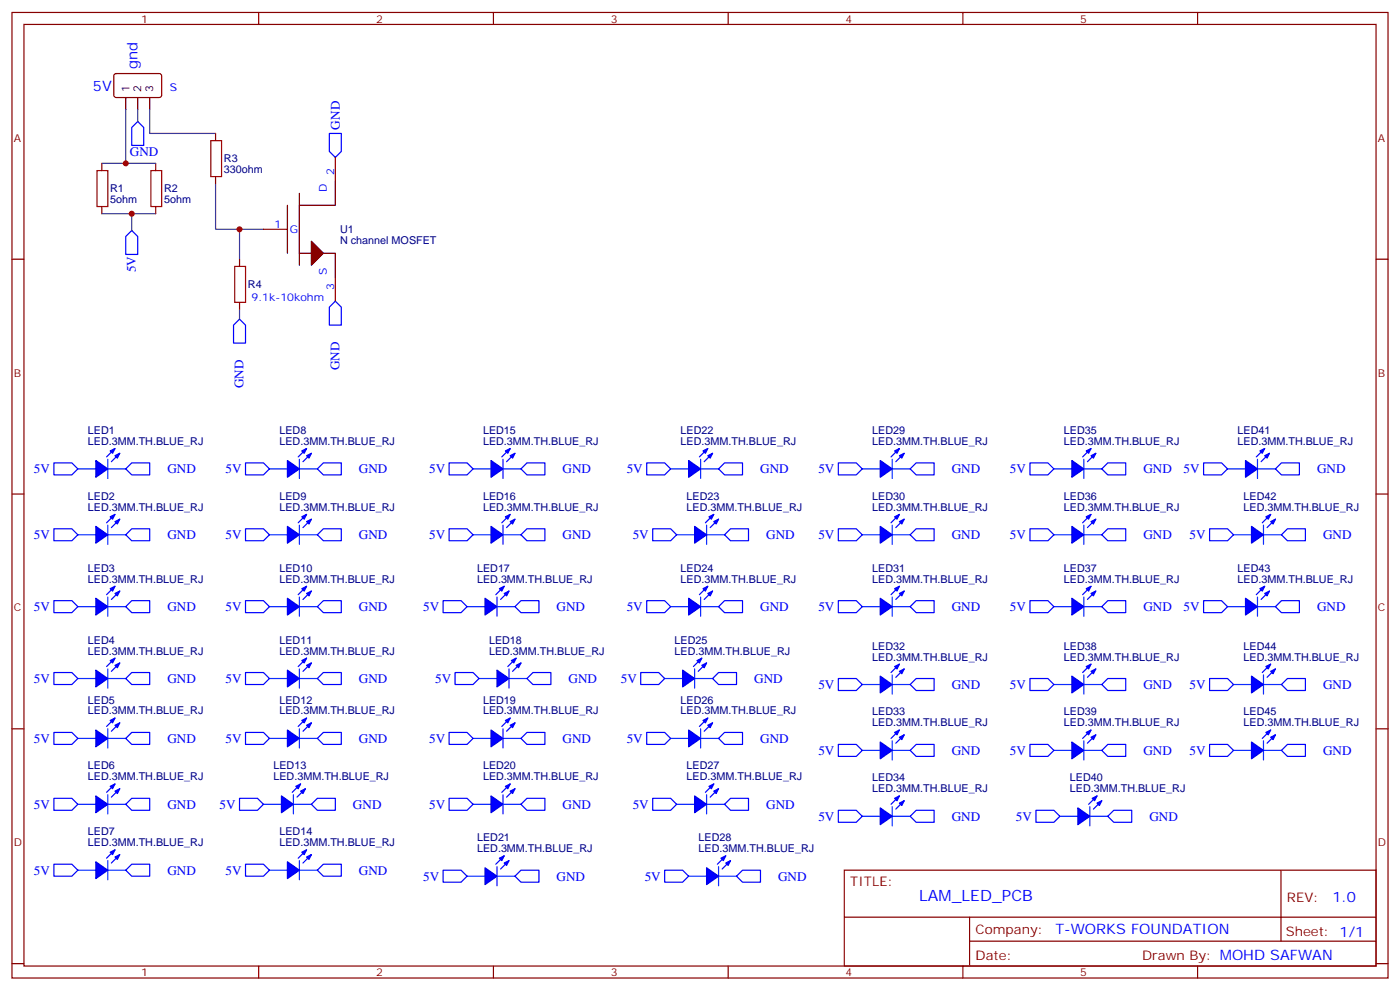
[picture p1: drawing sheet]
<svg xmlns="http://www.w3.org/2000/svg" width="412mm" height="292mm" viewBox="0 0 412 292" stroke-linecap="round" stroke-linejoin="round" font-family="sans-serif">
<g fill="none" stroke="#870000" stroke-width=".35">
<path d="M3.5 3.7h405.4v284.3h-405.4zM7.1 7.2h398.2v277.3h-398.2zM76.2 3.7v3.5M145.3 3.7v3.5M214.5 3.7v3.5M283.6 3.7v3.5M352.8 3.7v3.5M33.7 21.9l.5-.2h13l.4 .7v5.9l-.7 .4h-13l-.4-.7v-5.6zM3.5 76.3h3.6M405.3 76.3h3.6M3.5 145.5h3.6M405.3 145.5h3.6"/>
<path d="M3.5 214.6h3.6M405.3 214.6h3.6M248.7 256.3h156.6v28.2h-156.6zM377.3 256.3v20.9M248.7 270.1h156.5M285.6 277.2h119.6M285.6 270.1v14.1M3.5 283.8h3.6M76.2 284.5v3.5M145.3 284.5v3.5M214.5 284.5v3.5M283.6 284.5v3.5"/>
<path d="M352.8 284.5v3.5M405.3 283.8h3.6"/>
</g>
<path d="M37 28.7v3.5M40.6 28.7v3.5M44.1 28.7v3.5" fill="none" stroke="#000" stroke-width=".35"/>
<g fill="#03f" stroke="#00f" stroke-width=".35">
<path d="M33.9 134.2l1.4-.7-.7 1.4z"/>
<path d="M32.5 132.8l1.4-.7-.7 1.4z"/>
</g>
<path d="M22.9 138.1h5.3M31.7 138.1h5.3M31.7 135.3v5.6" fill="none" stroke="#03f" stroke-width=".35"/>
<path d="M33.9 132.1l-2.5 2.4M35.3 133.5l-2.5 2.5" fill="none" stroke="#00f" stroke-width=".35"/>
<path d="M28.2 135.6l3.5 2.5-3.5 2.4z" fill="#00f" stroke="#00c" stroke-width=".35"/>
<g fill="#03f" stroke="#00f" stroke-width=".35">
<path d="M33.9 153.6l1.4-.7-.7 1.4z"/>
<path d="M32.5 152.2l1.4-.7-.7 1.4z"/>
</g>
<path d="M22.9 157.5h5.3M31.7 157.5h5.3M31.7 154.7v5.6" fill="none" stroke="#03f" stroke-width=".35"/>
<path d="M33.9 151.5l-2.5 2.5M35.3 152.9l-2.5 2.5" fill="none" stroke="#00f" stroke-width=".35"/>
<path d="M28.2 155l3.5 2.5-3.5 2.4z" fill="#00f" stroke="#00c" stroke-width=".35"/>
<g fill="#03f" stroke="#00f" stroke-width=".35">
<path d="M33.9 174.8l1.4-.7-.7 1.4z"/>
<path d="M32.5 173.4l1.4-.8-.7 1.5z"/>
</g>
<path d="M22.9 178.6h5.3M31.7 178.6h5.3M31.7 175.8v5.7" fill="none" stroke="#03f" stroke-width=".35"/>
<path d="M33.9 172.6l-2.5 2.5M35.3 174.1l-2.5 2.4" fill="none" stroke="#00f" stroke-width=".35"/>
<path d="M28.2 176.2l3.5 2.4-3.5 2.5z" fill="#00f" stroke="#00c" stroke-width=".35"/>
<g fill="#03f" stroke="#00f" stroke-width=".35">
<path d="M33.9 195.9l1.4-.7-.7 1.4z"/>
<path d="M32.5 194.5l1.4-.7-.7 1.4z"/>
</g>
<path d="M22.9 199.8h5.3M31.7 199.8h5.3M31.7 197v5.6" fill="none" stroke="#03f" stroke-width=".35"/>
<path d="M33.9 193.8l-2.5 2.5M35.3 195.2l-2.5 2.5" fill="none" stroke="#00f" stroke-width=".35"/>
<path d="M28.2 197.3l3.5 2.5-3.5 2.5z" fill="#00f" stroke="#00c" stroke-width=".35"/>
<g fill="#03f" stroke="#00f" stroke-width=".35">
<path d="M33.9 213.6l1.4-.7-.7 1.4z"/>
<path d="M32.5 212.2l1.4-.7-.7 1.4z"/>
</g>
<path d="M22.9 217.5h5.3M31.7 217.5h5.3M31.7 214.6v5.7" fill="none" stroke="#03f" stroke-width=".35"/>
<path d="M33.9 211.5l-2.5 2.4M35.3 212.9l-2.5 2.4" fill="none" stroke="#00f" stroke-width=".35"/>
<path d="M28.2 215l3.5 2.5-3.5 2.4z" fill="#00f" stroke="#00c" stroke-width=".35"/>
<g fill="#03f" stroke="#00f" stroke-width=".35">
<path d="M33.9 233l1.4-.7-.7 1.4z"/>
<path d="M32.5 231.6l1.4-.7-.7 1.4z"/>
</g>
<path d="M22.9 236.9h5.3M31.7 236.9h5.3M31.7 234v5.7" fill="none" stroke="#03f" stroke-width=".35"/>
<path d="M33.9 230.9l-2.5 2.4M35.3 232.3l-2.5 2.4" fill="none" stroke="#00f" stroke-width=".35"/>
<path d="M28.2 234.4l3.5 2.5-3.5 2.4z" fill="#00f" stroke="#00c" stroke-width=".35"/>
<g fill="#03f" stroke="#00f" stroke-width=".35">
<path d="M33.9 252.4l1.4-.7-.7 1.4z"/>
<path d="M32.5 251l1.4-.7-.7 1.4z"/>
</g>
<path d="M22.9 256.3h5.3M31.7 256.3h5.3M31.7 253.4v5.7" fill="none" stroke="#03f" stroke-width=".35"/>
<path d="M33.9 250.3l-2.5 2.4M35.3 251.7l-2.5 2.4" fill="none" stroke="#00f" stroke-width=".35"/>
<path d="M28.2 253.8l3.5 2.5-3.5 2.4z" fill="#00f" stroke="#00c" stroke-width=".35"/>
<g fill="#03f" stroke="#00f" stroke-width=".35">
<path d="M90.3 134.2l1.4-.7-.7 1.4z"/>
<path d="M88.9 132.8l1.4-.7-.7 1.4z"/>
</g>
<path d="M79.4 138.1h5.3M88.2 138.1h5.3M88.2 135.3v5.6" fill="none" stroke="#03f" stroke-width=".35"/>
<path d="M90.3 132.1l-2.5 2.4M91.7 133.5l-2.4 2.5" fill="none" stroke="#00f" stroke-width=".35"/>
<path d="M84.7 135.6l3.5 2.5-3.5 2.4z" fill="#00f" stroke="#00c" stroke-width=".35"/>
<g fill="#03f" stroke="#00f" stroke-width=".35">
<path d="M90.3 153.6l1.4-.7-.7 1.4z"/>
<path d="M88.9 152.2l1.4-.7-.7 1.4z"/>
</g>
<path d="M79.4 157.5h5.3M88.2 157.5h5.3M88.2 154.7v5.6" fill="none" stroke="#03f" stroke-width=".35"/>
<path d="M90.3 151.5l-2.5 2.5M91.7 152.9l-2.4 2.5" fill="none" stroke="#00f" stroke-width=".35"/>
<path d="M84.7 155l3.5 2.5-3.5 2.4z" fill="#00f" stroke="#00c" stroke-width=".35"/>
<g fill="#03f" stroke="#00f" stroke-width=".35">
<path d="M90.3 174.8l1.4-.7-.7 1.4z"/>
<path d="M88.9 173.4l1.4-.8-.7 1.5z"/>
</g>
<path d="M79.4 178.6h5.3M88.2 178.6h5.3M88.2 175.8v5.7" fill="none" stroke="#03f" stroke-width=".35"/>
<path d="M90.3 172.6l-2.5 2.5M91.7 174.1l-2.4 2.4" fill="none" stroke="#00f" stroke-width=".35"/>
<path d="M84.7 176.2l3.5 2.4-3.5 2.5z" fill="#00f" stroke="#00c" stroke-width=".35"/>
<g fill="#03f" stroke="#00f" stroke-width=".35">
<path d="M90.3 195.9l1.4-.7-.7 1.4z"/>
<path d="M88.9 194.5l1.4-.7-.7 1.4z"/>
</g>
<path d="M79.4 199.8h5.3M88.2 199.8h5.3M88.2 197v5.6" fill="none" stroke="#03f" stroke-width=".35"/>
<path d="M90.3 193.8l-2.5 2.5M91.7 195.2l-2.4 2.5" fill="none" stroke="#00f" stroke-width=".35"/>
<path d="M84.7 197.3l3.5 2.5-3.5 2.5z" fill="#00f" stroke="#00c" stroke-width=".35"/>
<g fill="#03f" stroke="#00f" stroke-width=".35">
<path d="M90.3 213.6l1.4-.7-.7 1.4z"/>
<path d="M88.9 212.2l1.4-.7-.7 1.4z"/>
</g>
<path d="M79.4 217.5h5.3M88.2 217.5h5.3M88.2 214.6v5.7" fill="none" stroke="#03f" stroke-width=".35"/>
<path d="M90.3 211.5l-2.5 2.4M91.7 212.9l-2.4 2.4" fill="none" stroke="#00f" stroke-width=".35"/>
<path d="M84.7 215l3.5 2.5-3.5 2.4z" fill="#00f" stroke="#00c" stroke-width=".35"/>
<g fill="#03f" stroke="#00f" stroke-width=".35">
<path d="M88.5 233l1.5-.7-.7 1.4z"/>
<path d="M87.1 231.6l1.4-.7-.7 1.4z"/>
</g>
<path d="M77.6 236.9h5.3M86.4 236.9h5.3M86.4 234v5.7" fill="none" stroke="#03f" stroke-width=".35"/>
<path d="M88.5 230.9l-2.4 2.4M90 232.3l-2.5 2.4" fill="none" stroke="#00f" stroke-width=".35"/>
<path d="M82.9 234.4l3.5 2.5-3.5 2.4z" fill="#00f" stroke="#00c" stroke-width=".35"/>
<g fill="#03f" stroke="#00f" stroke-width=".35">
<path d="M90.3 252.4l1.4-.7-.7 1.4z"/>
<path d="M88.9 251l1.4-.7-.7 1.4z"/>
</g>
<path d="M79.4 256.3h5.3M88.2 256.3h5.3M88.2 253.4v5.7" fill="none" stroke="#03f" stroke-width=".35"/>
<path d="M90.3 250.3l-2.5 2.4M91.7 251.7l-2.4 2.4" fill="none" stroke="#00f" stroke-width=".35"/>
<path d="M84.7 253.8l3.5 2.5-3.5 2.4z" fill="#00f" stroke="#00c" stroke-width=".35"/>
<g fill="#03f" stroke="#00f" stroke-width=".35">
<path d="M150.3 134.2l1.4-.7-.7 1.4z"/>
<path d="M148.9 132.8l1.4-.7-.7 1.4z"/>
</g>
<path d="M139.3 138.1h5.3M148.2 138.1h5.3M148.2 135.3v5.6" fill="none" stroke="#03f" stroke-width=".35"/>
<path d="M150.3 132.1l-2.5 2.4M151.7 133.5l-2.5 2.5" fill="none" stroke="#00f" stroke-width=".35"/>
<path d="M144.6 135.6l3.6 2.5-3.6 2.4z" fill="#00f" stroke="#00c" stroke-width=".35"/>
<g fill="#03f" stroke="#00f" stroke-width=".35">
<path d="M150.3 153.6l1.4-.7-.7 1.4z"/>
<path d="M148.9 152.2l1.4-.7-.7 1.4z"/>
</g>
<path d="M139.3 157.5h5.3M148.2 157.5h5.3M148.2 154.7v5.6" fill="none" stroke="#03f" stroke-width=".35"/>
<path d="M150.3 151.5l-2.5 2.5M151.7 152.9l-2.5 2.5" fill="none" stroke="#00f" stroke-width=".35"/>
<path d="M144.6 155l3.6 2.5-3.6 2.4z" fill="#00f" stroke="#00c" stroke-width=".35"/>
<g fill="#03f" stroke="#00f" stroke-width=".35">
<path d="M148.5 174.8l1.4-.7-.7 1.4z"/>
<path d="M147.1 173.4l1.4-.8-.7 1.5z"/>
</g>
<path d="M137.6 178.6h5.3M146.4 178.6h5.3M146.4 175.8v5.7" fill="none" stroke="#03f" stroke-width=".35"/>
<path d="M148.5 172.6l-2.5 2.5M149.9 174.1l-2.4 2.4" fill="none" stroke="#00f" stroke-width=".35"/>
<path d="M142.9 176.2l3.5 2.4-3.5 2.5z" fill="#00f" stroke="#00c" stroke-width=".35"/>
<g fill="#03f" stroke="#00f" stroke-width=".35">
<path d="M152 195.9l1.5-.7-.7 1.4z"/>
<path d="M150.6 194.5l1.4-.7-.7 1.4z"/>
</g>
<path d="M141.1 199.8h5.3M149.9 199.8h5.3M149.9 197v5.6" fill="none" stroke="#03f" stroke-width=".35"/>
<path d="M152 193.8l-2.4 2.5M153.5 195.2l-2.5 2.5" fill="none" stroke="#00f" stroke-width=".35"/>
<path d="M146.4 197.3l3.5 2.5-3.5 2.5z" fill="#00f" stroke="#00c" stroke-width=".35"/>
<g fill="#03f" stroke="#00f" stroke-width=".35">
<path d="M150.3 213.6l1.4-.7-.7 1.4z"/>
<path d="M148.9 212.2l1.4-.7-.7 1.4z"/>
</g>
<path d="M139.3 217.5h5.3M148.2 217.5h5.3M148.2 214.6v5.7" fill="none" stroke="#03f" stroke-width=".35"/>
<path d="M150.3 211.5l-2.5 2.4M151.7 212.9l-2.5 2.4" fill="none" stroke="#00f" stroke-width=".35"/>
<path d="M144.6 215l3.6 2.5-3.6 2.4z" fill="#00f" stroke="#00c" stroke-width=".35"/>
<g fill="#03f" stroke="#00f" stroke-width=".35">
<path d="M150.3 233l1.4-.7-.7 1.4z"/>
<path d="M148.9 231.6l1.4-.7-.7 1.4z"/>
</g>
<path d="M139.3 236.9h5.3M148.2 236.9h5.3M148.2 234v5.7" fill="none" stroke="#03f" stroke-width=".35"/>
<path d="M150.3 230.9l-2.5 2.4M151.7 232.3l-2.5 2.4" fill="none" stroke="#00f" stroke-width=".35"/>
<path d="M144.6 234.4l3.6 2.5-3.6 2.4z" fill="#00f" stroke="#00c" stroke-width=".35"/>
<g fill="#03f" stroke="#00f" stroke-width=".35">
<path d="M148.5 254.1l1.4-.7-.7 1.4z"/>
<path d="M147.1 252.7l1.4-.7-.7 1.4z"/>
</g>
<path d="M137.6 258h5.3M146.4 258h5.3M146.4 255.2v5.6" fill="none" stroke="#03f" stroke-width=".35"/>
<path d="M148.5 252l-2.5 2.5M149.9 253.4l-2.4 2.5" fill="none" stroke="#00f" stroke-width=".35"/>
<path d="M142.9 255.6l3.5 2.4-3.5 2.5z" fill="#00f" stroke="#00c" stroke-width=".35"/>
<g fill="#03f" stroke="#00f" stroke-width=".35">
<path d="M208.5 134.2l1.4-.7-.7 1.4z"/>
<path d="M207.1 132.8l1.4-.7-.7 1.4z"/>
</g>
<path d="M197.6 138.1h5.2M206.4 138.1h5.3M206.4 135.3v5.6" fill="none" stroke="#03f" stroke-width=".35"/>
<path d="M208.5 132.1l-2.5 2.4M209.9 133.5l-2.5 2.5" fill="none" stroke="#00f" stroke-width=".35"/>
<path d="M202.8 135.6l3.6 2.5-3.6 2.4z" fill="#00f" stroke="#00c" stroke-width=".35"/>
<g fill="#03f" stroke="#00f" stroke-width=".35">
<path d="M210.3 153.6l1.4-.7-.7 1.4z"/>
<path d="M208.8 152.2l1.5-.7-.8 1.4z"/>
</g>
<path d="M199.3 157.5h5.3M208.1 157.5h5.3M208.1 154.7v5.6" fill="none" stroke="#03f" stroke-width=".35"/>
<path d="M210.3 151.5l-2.5 2.5M211.7 152.9l-2.5 2.5" fill="none" stroke="#00f" stroke-width=".35"/>
<path d="M204.6 155l3.5 2.5-3.5 2.4z" fill="#00f" stroke="#00c" stroke-width=".35"/>
<g fill="#03f" stroke="#00f" stroke-width=".35">
<path d="M208.5 174.8l1.4-.7-.7 1.4z"/>
<path d="M207.1 173.4l1.4-.8-.7 1.5z"/>
</g>
<path d="M197.6 178.6h5.2M206.4 178.6h5.3M206.4 175.8v5.7" fill="none" stroke="#03f" stroke-width=".35"/>
<path d="M208.5 172.6l-2.5 2.5M209.9 174.1l-2.5 2.4" fill="none" stroke="#00f" stroke-width=".35"/>
<path d="M202.8 176.2l3.6 2.4-3.6 2.5z" fill="#00f" stroke="#00c" stroke-width=".35"/>
<g fill="#03f" stroke="#00f" stroke-width=".35">
<path d="M206.7 195.9l1.4-.7-.7 1.4z"/>
<path d="M205.3 194.5l1.4-.7-.7 1.4z"/>
</g>
<path d="M195.8 199.8h5.3M204.6 199.8h5.3M204.6 197v5.6" fill="none" stroke="#03f" stroke-width=".35"/>
<path d="M206.7 193.8l-2.4 2.5M208.1 195.2l-2.4 2.5" fill="none" stroke="#00f" stroke-width=".35"/>
<path d="M201.1 197.3l3.5 2.5-3.5 2.5z" fill="#00f" stroke="#00c" stroke-width=".35"/>
<g fill="#03f" stroke="#00f" stroke-width=".35">
<path d="M208.5 213.6l1.4-.7-.7 1.4z"/>
<path d="M207.1 212.2l1.4-.7-.7 1.4z"/>
</g>
<path d="M197.6 217.5h5.2M206.4 217.5h5.3M206.4 214.6v5.7" fill="none" stroke="#03f" stroke-width=".35"/>
<path d="M208.5 211.5l-2.5 2.4M209.9 212.9l-2.5 2.4" fill="none" stroke="#00f" stroke-width=".35"/>
<path d="M202.8 215l3.6 2.5-3.6 2.4z" fill="#00f" stroke="#00c" stroke-width=".35"/>
<g fill="#03f" stroke="#00f" stroke-width=".35">
<path d="M210.3 233l1.4-.7-.7 1.4z"/>
<path d="M208.8 231.6l1.5-.7-.8 1.4z"/>
</g>
<path d="M199.3 236.9h5.3M208.1 236.9h5.3M208.1 234v5.7" fill="none" stroke="#03f" stroke-width=".35"/>
<path d="M210.3 230.9l-2.5 2.4M211.7 232.3l-2.5 2.4" fill="none" stroke="#00f" stroke-width=".35"/>
<path d="M204.6 234.4l3.5 2.5-3.5 2.4z" fill="#00f" stroke="#00c" stroke-width=".35"/>
<g fill="#03f" stroke="#00f" stroke-width=".35">
<path d="M213.8 254.1l1.4-.7-.7 1.4z"/>
<path d="M212.4 252.7l1.4-.7-.7 1.4z"/>
</g>
<path d="M202.8 258h5.3M211.7 258h5.3M211.7 255.2v5.6" fill="none" stroke="#03f" stroke-width=".35"/>
<path d="M213.8 252l-2.5 2.5M215.2 253.4l-2.5 2.5" fill="none" stroke="#00f" stroke-width=".35"/>
<path d="M208.1 255.6l3.6 2.4-3.6 2.5z" fill="#00f" stroke="#00c" stroke-width=".35"/>
<g fill="#03f" stroke="#00f" stroke-width=".35">
<path d="M264.9 134.2l1.4-.7-.7 1.4z"/>
<path d="M263.5 132.8l1.4-.7-.7 1.4z"/>
</g>
<path d="M254 138.1h5.3M262.8 138.1h5.3M262.8 135.3v5.6" fill="none" stroke="#03f" stroke-width=".35"/>
<path d="M264.9 132.1l-2.4 2.4M266.3 133.5l-2.4 2.5" fill="none" stroke="#00f" stroke-width=".35"/>
<path d="M259.3 135.6l3.5 2.5-3.5 2.4z" fill="#00f" stroke="#00c" stroke-width=".35"/>
<g fill="#03f" stroke="#00f" stroke-width=".35">
<path d="M264.9 153.6l1.4-.7-.7 1.4z"/>
<path d="M263.5 152.2l1.4-.7-.7 1.4z"/>
</g>
<path d="M254 157.5h5.3M262.8 157.5h5.3M262.8 154.7v5.6" fill="none" stroke="#03f" stroke-width=".35"/>
<path d="M264.9 151.5l-2.4 2.5M266.3 152.9l-2.4 2.5" fill="none" stroke="#00f" stroke-width=".35"/>
<path d="M259.3 155l3.5 2.5-3.5 2.4z" fill="#00f" stroke="#00c" stroke-width=".35"/>
<g fill="#03f" stroke="#00f" stroke-width=".35">
<path d="M264.9 174.8l1.4-.7-.7 1.4z"/>
<path d="M263.5 173.4l1.4-.8-.7 1.5z"/>
</g>
<path d="M254 178.6h5.3M262.8 178.6h5.3M262.8 175.8v5.7" fill="none" stroke="#03f" stroke-width=".35"/>
<path d="M264.9 172.6l-2.4 2.5M266.3 174.1l-2.4 2.4" fill="none" stroke="#00f" stroke-width=".35"/>
<path d="M259.3 176.2l3.5 2.4-3.5 2.5z" fill="#00f" stroke="#00c" stroke-width=".35"/>
<g fill="#03f" stroke="#00f" stroke-width=".35">
<path d="M264.9 197.7l1.4-.7-.7 1.4z"/>
<path d="M263.5 196.3l1.4-.7-.7 1.4z"/>
</g>
<path d="M262.8 198.8v5.6M254 201.6h5.3M262.8 201.6h5.3" fill="none" stroke="#03f" stroke-width=".35"/>
<path d="M264.9 195.6l-2.4 2.4M266.3 197l-2.4 2.5" fill="none" stroke="#00f" stroke-width=".35"/>
<path d="M259.3 199.1l3.5 2.5-3.5 2.4z" fill="#00f" stroke="#00c" stroke-width=".35"/>
<g fill="#03f" stroke="#00f" stroke-width=".35">
<path d="M264.9 217.1l1.4-.7-.7 1.4z"/>
<path d="M263.5 215.7l1.4-.7-.7 1.4z"/>
</g>
<path d="M262.8 218.2v5.6M254 221h5.3M262.8 221h5.3" fill="none" stroke="#03f" stroke-width=".35"/>
<path d="M264.9 215l-2.4 2.5M266.3 216.4l-2.4 2.5" fill="none" stroke="#00f" stroke-width=".35"/>
<path d="M259.3 218.5l3.5 2.5-3.5 2.4z" fill="#00f" stroke="#00c" stroke-width=".35"/>
<g fill="#03f" stroke="#00f" stroke-width=".35">
<path d="M264.9 236.5l1.4-.7-.7 1.4z"/>
<path d="M263.5 235.1l1.4-.7-.7 1.4z"/>
</g>
<path d="M262.8 237.6v5.6M254 240.4h5.3M262.8 240.4h5.3" fill="none" stroke="#03f" stroke-width=".35"/>
<path d="M264.9 234.4l-2.4 2.5M266.3 235.8l-2.4 2.5" fill="none" stroke="#00f" stroke-width=".35"/>
<path d="M259.3 237.9l3.5 2.5-3.5 2.5z" fill="#00f" stroke="#00c" stroke-width=".35"/>
<g fill="#03f" stroke="#00f" stroke-width=".35">
<path d="M321.4 134.2l1.4-.7-.7 1.4z"/>
<path d="M320 132.8l1.4-.7-.7 1.4z"/>
</g>
<path d="M310.4 138.1h5.3M319.3 138.1h5.3M319.3 135.3v5.6" fill="none" stroke="#03f" stroke-width=".35"/>
<path d="M321.4 132.1l-2.5 2.4M322.8 133.5l-2.5 2.5" fill="none" stroke="#00f" stroke-width=".35"/>
<path d="M315.7 135.6l3.6 2.5-3.6 2.4z" fill="#00f" stroke="#00c" stroke-width=".35"/>
<g fill="#03f" stroke="#00f" stroke-width=".35">
<path d="M321.4 153.6l1.4-.7-.7 1.4z"/>
<path d="M320 152.2l1.4-.7-.7 1.4z"/>
</g>
<path d="M310.4 157.5h5.3M319.3 157.5h5.3M319.3 154.7v5.6" fill="none" stroke="#03f" stroke-width=".35"/>
<path d="M321.4 151.5l-2.5 2.5M322.8 152.9l-2.5 2.5" fill="none" stroke="#00f" stroke-width=".35"/>
<path d="M315.7 155l3.6 2.5-3.6 2.4z" fill="#00f" stroke="#00c" stroke-width=".35"/>
<g fill="#03f" stroke="#00f" stroke-width=".35">
<path d="M321.4 174.8l1.4-.7-.7 1.4z"/>
<path d="M320 173.4l1.4-.8-.7 1.5z"/>
</g>
<path d="M310.4 178.6h5.3M319.3 178.6h5.3M319.3 175.8v5.7" fill="none" stroke="#03f" stroke-width=".35"/>
<path d="M321.4 172.6l-2.5 2.5M322.8 174.1l-2.5 2.4" fill="none" stroke="#00f" stroke-width=".35"/>
<path d="M315.7 176.2l3.6 2.4-3.6 2.5z" fill="#00f" stroke="#00c" stroke-width=".35"/>
<g fill="#03f" stroke="#00f" stroke-width=".35">
<path d="M321.4 197.7l1.4-.7-.7 1.4z"/>
<path d="M320 196.3l1.4-.7-.7 1.4z"/>
</g>
<path d="M319.3 198.8v5.6M310.4 201.6h5.3M319.3 201.6h5.3" fill="none" stroke="#03f" stroke-width=".35"/>
<path d="M321.4 195.6l-2.5 2.4M322.8 197l-2.5 2.5" fill="none" stroke="#00f" stroke-width=".35"/>
<path d="M315.7 199.1l3.6 2.5-3.6 2.4z" fill="#00f" stroke="#00c" stroke-width=".35"/>
<g fill="#03f" stroke="#00f" stroke-width=".35">
<path d="M321.4 217.1l1.4-.7-.7 1.4z"/>
<path d="M320 215.7l1.4-.7-.7 1.4z"/>
</g>
<path d="M319.3 218.2v5.6M310.4 221h5.3M319.3 221h5.3" fill="none" stroke="#03f" stroke-width=".35"/>
<path d="M321.4 215l-2.5 2.5M322.8 216.4l-2.5 2.5" fill="none" stroke="#00f" stroke-width=".35"/>
<path d="M315.7 218.5l3.6 2.5-3.6 2.4z" fill="#00f" stroke="#00c" stroke-width=".35"/>
<g fill="#03f" stroke="#00f" stroke-width=".35">
<path d="M323.1 236.5l1.5-.7-.8 1.4z"/>
<path d="M321.7 235.1l1.4-.7-.7 1.4z"/>
</g>
<path d="M321 237.6v5.6M312.2 240.4h5.3M321 240.4h5.3" fill="none" stroke="#03f" stroke-width=".35"/>
<path d="M323.1 234.4l-2.4 2.5M324.6 235.8l-2.5 2.5" fill="none" stroke="#00f" stroke-width=".35"/>
<path d="M317.5 237.9l3.5 2.5-3.5 2.5z" fill="#00f" stroke="#00c" stroke-width=".35"/>
<g fill="#03f" stroke="#00f" stroke-width=".35">
<path d="M372.5 134.2l1.4-.7-.7 1.4z"/>
<path d="M371.1 132.8l1.4-.7-.7 1.4z"/>
</g>
<path d="M361.6 138.1h5.3M370.4 138.1h5.3M370.4 135.3v5.6" fill="none" stroke="#03f" stroke-width=".35"/>
<path d="M372.5 132.1l-2.4 2.4M373.9 133.5l-2.4 2.5" fill="none" stroke="#00f" stroke-width=".35"/>
<path d="M366.9 135.6l3.5 2.5-3.5 2.4z" fill="#00f" stroke="#00c" stroke-width=".35"/>
<g fill="#03f" stroke="#00f" stroke-width=".35">
<path d="M374.3 153.6l1.4-.7-.7 1.4z"/>
<path d="M372.9 152.2l1.4-.7-.7 1.4z"/>
</g>
<path d="M363.4 157.5h5.3M372.2 157.5h5.3M372.2 154.7v5.6" fill="none" stroke="#03f" stroke-width=".35"/>
<path d="M374.3 151.5l-2.5 2.5M375.7 152.9l-2.5 2.5" fill="none" stroke="#00f" stroke-width=".35"/>
<path d="M368.7 155l3.5 2.5-3.5 2.4z" fill="#00f" stroke="#00c" stroke-width=".35"/>
<g fill="#03f" stroke="#00f" stroke-width=".35">
<path d="M372.5 174.8l1.4-.7-.7 1.4z"/>
<path d="M371.1 173.4l1.4-.8-.7 1.5z"/>
</g>
<path d="M361.6 178.6h5.3M370.4 178.6h5.3M370.4 175.8v5.7" fill="none" stroke="#03f" stroke-width=".35"/>
<path d="M372.5 172.6l-2.4 2.5M373.9 174.1l-2.4 2.4" fill="none" stroke="#00f" stroke-width=".35"/>
<path d="M366.9 176.2l3.5 2.4-3.5 2.5z" fill="#00f" stroke="#00c" stroke-width=".35"/>
<g fill="#03f" stroke="#00f" stroke-width=".35">
<path d="M374.3 197.7l1.4-.7-.7 1.4z"/>
<path d="M372.9 196.3l1.4-.7-.7 1.4z"/>
</g>
<path d="M372.2 198.8v5.6M363.4 201.6h5.3M372.2 201.6h5.3" fill="none" stroke="#03f" stroke-width=".35"/>
<path d="M374.3 195.6l-2.5 2.4M375.7 197l-2.5 2.5" fill="none" stroke="#00f" stroke-width=".35"/>
<path d="M368.7 199.1l3.5 2.5-3.5 2.4z" fill="#00f" stroke="#00c" stroke-width=".35"/>
<g fill="#03f" stroke="#00f" stroke-width=".35">
<path d="M374.3 217.1l1.4-.7-.7 1.4z"/>
<path d="M372.9 215.7l1.4-.7-.7 1.4z"/>
</g>
<path d="M372.2 218.2v5.6M363.4 221h5.3M372.2 221h5.3" fill="none" stroke="#03f" stroke-width=".35"/>
<path d="M374.3 215l-2.5 2.5M375.7 216.4l-2.5 2.5" fill="none" stroke="#00f" stroke-width=".35"/>
<path d="M368.7 218.5l3.5 2.5-3.5 2.4z" fill="#00f" stroke="#00c" stroke-width=".35"/>
<g fill="none" stroke="#00f" stroke-width=".35">
<path d="M38.8 37.5l1.8-1.7 1.7 1.7v5.3h-3.5zM97 39.3h3.5v5.3l-1.7 1.8-1.8-1.8zM38.8 67.9l1.8 1.7v5.3h-3.6v-5.3zM70.6 94l1.7 1.7v5.3h-3.5v-5.3zM98.8 88.7l1.7 1.8v5.2h-3.5v-5.2zM15.9 136.3h5.3l1.7 1.8-1.7 1.7h-5.3zM37 138.1l1.8-1.8h5.3v3.5h-5.3zM72.3 136.3h5.3l1.8 1.8-1.8 1.7h-5.3zM93.5 138.1l1.7-1.8h5.3v3.5h-5.3zM132.3 136.3h5.3l1.7 1.8-1.7 1.7h-5.3zM153.5 138.1l1.7-1.8h5.3v3.5h-5.3zM190.5 136.3h5.3l1.8 1.8-1.8 1.7h-5.3z"/>
<path d="M211.7 138.1l1.7-1.8h5.3v3.5h-5.3zM246.9 136.3h5.3l1.8 1.8-1.8 1.7h-5.3zM268.1 138.1l1.8-1.8h5.3v3.5h-5.3zM303.4 136.3h5.3l1.7 1.8-1.7 1.7h-5.3zM324.6 138.1l1.7-1.8h5.3v3.5h-5.3zM354.5 136.3h5.3l1.8 1.8-1.8 1.7h-5.3zM377.5 136.3h5.3v3.5h-5.3l-1.8-1.7zM15.9 155.7h5.3l1.7 1.8-1.7 1.7h-5.3zM37 157.5l1.8-1.8h5.3v3.5h-5.3zM72.3 155.7h5.3l1.8 1.8-1.8 1.7h-5.3zM93.5 157.5l1.7-1.8h5.3v3.5h-5.3zM132.3 155.7h5.3l1.7 1.8-1.7 1.7h-5.3z"/>
<path d="M153.5 157.5l1.7-1.8h5.3v3.5h-5.3zM192.3 155.7h5.3l1.7 1.8-1.7 1.7h-5.3zM213.4 157.5l1.8-1.8h5.3v3.5h-5.3zM246.9 155.7h5.3l1.8 1.8-1.8 1.7h-5.3zM268.1 157.5l1.8-1.8h5.3v3.5h-5.3zM303.4 155.7h5.3l1.7 1.8-1.7 1.7h-5.3zM326.3 155.7h5.3v3.5h-5.3l-1.7-1.7zM356.3 155.7h5.3l1.8 1.8-1.8 1.7h-5.3zM377.5 157.5l1.7-1.8h5.3v3.5h-5.3zM15.9 176.9h5.3l1.7 1.7-1.7 1.8h-5.3zM37 178.6l1.8-1.7h5.3v3.5h-5.3zM72.3 176.9h5.3l1.8 1.7-1.8 1.8h-5.3z"/>
<path d="M93.5 178.6l1.7-1.7h5.3v3.5h-5.3zM130.5 176.9h5.3l1.8 1.7-1.8 1.8h-5.3zM151.7 178.6l1.8-1.7h5.2v3.5h-5.2zM190.5 176.9h5.3l1.8 1.7-1.8 1.8h-5.3zM211.7 178.6l1.7-1.7h5.3v3.5h-5.3zM246.9 176.9h5.3l1.8 1.7-1.8 1.8h-5.3zM268.1 178.6l1.8-1.7h5.3v3.5h-5.3zM303.4 176.9h5.3l1.7 1.7-1.7 1.8h-5.3zM326.3 176.9h5.3v3.5h-5.3l-1.7-1.8zM354.5 176.9h5.3l1.8 1.7-1.8 1.8h-5.3zM375.7 178.6l1.8-1.7h5.3v3.5h-5.3zM15.9 198h5.3l1.7 1.8-1.7 1.8h-5.3z"/>
<path d="M37 199.8l1.8-1.8h5.3v3.6h-5.3zM72.3 198h5.3l1.8 1.8-1.8 1.8h-5.3zM93.5 199.8l1.7-1.8h5.3v3.6h-5.3zM134.1 198h5.2l1.8 1.8-1.8 1.8h-5.2zM155.2 199.8l1.8-1.8h5.3v3.6h-5.3zM188.7 198h5.3l1.8 1.8-1.8 1.8h-5.3zM209.9 199.8l1.8-1.8h5.3v3.6h-5.3zM246.9 199.8h5.3l1.8 1.8-1.8 1.7h-5.3zM303.4 199.8h5.3l1.7 1.8-1.7 1.7h-5.3zM356.3 199.8h5.3l1.8 1.8-1.8 1.7h-5.3zM15.9 215.7h5.3l1.7 1.8-1.7 1.7h-5.3zM38.8 215.7h5.3v3.5h-5.3l-1.8-1.7z"/>
<path d="M72.3 215.7h5.3l1.8 1.8-1.8 1.7h-5.3zM93.5 217.5l1.7-1.8h5.3v3.5h-5.3zM132.3 215.7h5.3l1.7 1.8-1.7 1.7h-5.3zM155.2 215.7h5.3v3.5h-5.3l-1.7-1.7zM190.5 215.7h5.3l1.8 1.8-1.8 1.7h-5.3zM211.7 217.5l1.7-1.8h5.3v3.5h-5.3zM246.9 219.2h5.3l1.8 1.8-1.8 1.7h-5.3zM268.1 201.6l1.8-1.8h5.3v3.5h-5.3zM303.4 219.2h5.3l1.7 1.8-1.7 1.7h-5.3zM324.6 201.6l1.7-1.8h5.3v3.5h-5.3zM326.3 219.2h5.3v3.5h-5.3l-1.7-1.7zM356.3 219.2h5.3l1.8 1.8-1.8 1.7h-5.3z"/>
<path d="M377.5 201.6l1.7-1.8h5.3v3.5h-5.3zM15.9 235.1h5.3l1.7 1.8-1.7 1.7h-5.3zM38.8 235.1h5.3v3.5h-5.3l-1.8-1.7zM70.6 235.1h5.2l1.8 1.8-1.8 1.7h-5.2zM93.5 235.1h5.3v3.5h-5.3l-1.8-1.7zM132.3 235.1h5.3l1.7 1.8-1.7 1.7h-5.3zM153.5 236.9l1.7-1.8h5.3v3.5h-5.3zM192.3 235.1h5.3l1.7 1.8-1.7 1.7h-5.3zM215.2 235.1h5.3v3.5h-5.3l-1.8-1.7zM246.9 238.6h5.3l1.8 1.8-1.8 1.7h-5.3zM268.1 221l1.8-1.8h5.3v3.5h-5.3zM305.2 238.6h5.2l1.8 1.8-1.8 1.7h-5.2z"/>
<path d="M377.5 221l1.7-1.8h5.3v3.5h-5.3zM15.9 254.5h5.3l1.7 1.8-1.7 1.7h-5.3zM37 256.3l1.8-1.8h5.3v3.5h-5.3zM72.3 254.5h5.3l1.8 1.8-1.8 1.7h-5.3zM93.5 256.3l1.7-1.8h5.3v3.5h-5.3zM130.5 256.3h5.3l1.8 1.7-1.8 1.8h-5.3zM153.5 256.3h5.2v3.5h-5.2l-1.8-1.8zM195.8 256.3h5.3l1.7 1.7-1.7 1.8h-5.3zM218.7 256.3h5.3v3.5h-5.3l-1.7-1.8zM268.1 240.4l1.8-1.8h5.3v3.5h-5.3zM326.3 240.4l1.8-1.8h5.3v3.5h-5.3z"/>
</g>
<path d="M28.6 50.2h3.1v10.6h-3.1zM44.4 50.2h3.2v10.6h-3.2zM62.1 41.4h3.2v10.6h-3.2zM69.1 78.5h3.2v10.5h-3.2z" fill="none" stroke="#a10000" stroke-width=".35"/>
<path d="M63.5 39.3v2.1M30 48.1v2.1M45.9 48.1v2.1M63.5 52v2.1M98.8 46.4v7M30 60.8v2.1M45.9 60.8v2.1M70.6 76.3v2.2M77.6 67.5h7.1M70.6 89v2.2M98.8 81.6v7.1" fill="none" stroke="#870000" stroke-width=".35"/>
<path d="M37 32.2v15.9M40.6 32.2v3.6M44.1 32.2v7.1h19.4M30 48.1h15.9M63.5 54.1v13.4h14.1M30 62.9h15.9M38.8 62.9v5M70.6 67.5v8.8M70.6 91.2v2.8" fill="none" stroke="#008700" stroke-width=".35"/>
<path d="M88.2 56.9v21.2M98.8 53.4v7.1h-10.6v14.1h10.6v7M84.7 60.5v14.1" fill="none" stroke="#000" stroke-width=".35"/>
<path d="M91.7 71l3.5 3.6-3.5 3.5z" fill="#000" stroke="#000" stroke-width=".35"/>
<g fill="#c00">
<circle cx="38.8" cy="62.9" r=".88"/>
<circle cx="37" cy="48.1" r=".88"/>
<circle cx="70.6" cy="67.5" r=".88"/>
</g>
<text font-size="4.6" fill="#00f" x="270.8" y="265.3">LAM_LED_PCB</text>
<g font-size="4.2" fill="#00f">
<text x="40.5" y="20.3" transform="rotate(-90 40.5 20.3)">gnd</text>
<text x="27.4" y="26.9">5V</text>
<text x="50.1" y="26.9">s</text>
<text x="392.5" y="265.5">1.0</text>
<text x="310.9" y="275.1">T-WORKS FOUNDATION</text>
</g>
<g font-size="3.9" fill="#00f">
<text x="100.1" y="38.1" transform="rotate(-90 100.1 38.1)">GND</text>
<text x="38.3" y="45.9">GND</text>
<text x="40" y="80.2" transform="rotate(-90 40 80.2)">5V</text>
<text x="100" y="109.1" transform="rotate(-90 100 109.1)">GND</text>
<text x="71.8" y="114.4" transform="rotate(-90 71.8 114.4)">GND</text>
<text x="10" y="139.3">5V</text>
<text x="49.3" y="139.4">GND</text>
<text x="66.4" y="139.3">5V</text>
<text x="105.7" y="139.4">GND</text>
<text x="126.4" y="139.3">5V</text>
<text x="165.7" y="139.4">GND</text>
<text x="184.6" y="139.3">5V</text>
<text x="223.9" y="139.4">GND</text>
<text x="241.1" y="139.3">5V</text>
<text x="280.4" y="139.4">GND</text>
<text x="297.5" y="139.4">5V</text>
<text x="336.8" y="139.4">GND</text>
<text x="348.7" y="139.3">5V</text>
<text x="388" y="139.4">GND</text>
<text x="10" y="158.8">5V</text>
<text x="49.3" y="158.8">GND</text>
<text x="66.4" y="158.8">5V</text>
<text x="105.7" y="158.8">GND</text>
<text x="126.4" y="158.8">5V</text>
<text x="165.7" y="158.8">GND</text>
<text x="186.4" y="158.8">5V</text>
<text x="225.7" y="158.8">GND</text>
<text x="241.1" y="158.8">5V</text>
<text x="280.4" y="158.8">GND</text>
<text x="297.5" y="158.8">5V</text>
<text x="336.8" y="158.8">GND</text>
<text x="350.4" y="158.8">5V</text>
<text x="389.7" y="158.8">GND</text>
<text x="10" y="179.9">5V</text>
<text x="49.3" y="180">GND</text>
<text x="66.4" y="179.9">5V</text>
<text x="105.7" y="180">GND</text>
<text x="124.6" y="179.9">5V</text>
<text x="163.9" y="180">GND</text>
<text x="184.6" y="179.9">5V</text>
<text x="223.9" y="180">GND</text>
<text x="241.1" y="179.9">5V</text>
<text x="280.4" y="180">GND</text>
<text x="297.5" y="180">5V</text>
<text x="336.8" y="180">GND</text>
<text x="348.7" y="179.9">5V</text>
<text x="388" y="180">GND</text>
<text x="10" y="201.1">5V</text>
<text x="49.3" y="201.1">GND</text>
<text x="66.4" y="201.1">5V</text>
<text x="105.7" y="201.1">GND</text>
<text x="128.2" y="201.1">5V</text>
<text x="167.5" y="201.1">GND</text>
<text x="182.9" y="201.1">5V</text>
<text x="222.2" y="201.1">GND</text>
<text x="241.1" y="202.8">5V</text>
<text x="280.4" y="202.9">GND</text>
<text x="297.5" y="202.9">5V</text>
<text x="336.8" y="202.9">GND</text>
<text x="350.4" y="202.8">5V</text>
<text x="389.7" y="202.9">GND</text>
<text x="10" y="218.7">5V</text>
<text x="49.3" y="218.8">GND</text>
<text x="66.4" y="218.7">5V</text>
<text x="105.7" y="218.8">GND</text>
<text x="126.4" y="218.7">5V</text>
<text x="165.7" y="218.8">GND</text>
<text x="184.6" y="218.7">5V</text>
<text x="223.9" y="218.8">GND</text>
<text x="241.1" y="222.3">5V</text>
<text x="280.4" y="222.3">GND</text>
<text x="297.5" y="222.3">5V</text>
<text x="336.8" y="222.3">GND</text>
<text x="350.4" y="222.3">5V</text>
<text x="389.7" y="222.3">GND</text>
<text x="10" y="238.1">5V</text>
<text x="49.3" y="238.2">GND</text>
<text x="64.7" y="238.1">5V</text>
<text x="104" y="238.2">GND</text>
<text x="126.4" y="238.1">5V</text>
<text x="165.7" y="238.2">GND</text>
<text x="186.4" y="238.1">5V</text>
<text x="225.7" y="238.2">GND</text>
<text x="241.1" y="241.7">5V</text>
<text x="280.4" y="241.7">GND</text>
<text x="299.3" y="241.7">5V</text>
<text x="338.6" y="241.7">GND</text>
<text x="10" y="257.5">5V</text>
<text x="49.3" y="257.6">GND</text>
<text x="66.4" y="257.5">5V</text>
<text x="105.7" y="257.6">GND</text>
<text x="124.6" y="259.3">5V</text>
<text x="163.9" y="259.3">GND</text>
<text x="189.9" y="259.3">5V</text>
<text x="229.2" y="259.3">GND</text>
</g>
<g font-size="3.9" fill="#800">
<text x="250.5" y="260.8">TITLE:</text>
<text x="379.1" y="265.5">REV:</text>
<text x="287.4" y="275">Company:</text>
<text x="378.7" y="275.7">Sheet: 1/1</text>
<text x="287.4" y="282.7">Date:</text>
<text x="336.4" y="282.8">Drawn By: MOHD SAFWAN</text>
</g>
<g font-size="3.2" fill="#800">
<text x="41.6" y="6.7">1</text>
<text x="110.8" y="6.7">2</text>
<text x="179.9" y="6.7">3</text>
<text x="249.1" y="6.7">4</text>
<text x="318.2" y="6.7">5</text>
<text x="4.1" y="41.8">A</text>
<text x="405.9" y="41.8">A</text>
<text x="4.1" y="110.9">B</text>
<text x="405.9" y="110.9">B</text>
<text x="4.1" y="180.1">C</text>
<text x="405.9" y="180.1">C</text>
<text x="4.1" y="249.2">D</text>
<text x="405.9" y="249.2">D</text>
<text x="41.6" y="287.5">1</text>
<text x="110.8" y="287.5">2</text>
<text x="179.9" y="287.5">3</text>
<text x="249.1" y="287.5">4</text>
<text x="318.2" y="287.5">5</text>
</g>
<g font-size="3.2">
<text x="38.1" y="27" transform="rotate(-90 38.1 27)">1</text>
<text x="41.6" y="27" transform="rotate(-90 41.6 27)">2</text>
<text x="45.2" y="27" transform="rotate(-90 45.2 27)">3</text>
</g>
<g font-size="3.2" fill="#000080">
<text x="66" y="47.9">R3</text>
<text x="66" y="51">330ohm</text>
<text x="32.5" y="59.9">5ohm</text>
<text x="32.5" y="56.7">R1</text>
<text x="48.3" y="59.9">5ohm</text>
<text x="48.3" y="56.7">R2</text>
<text x="100.2" y="71.8">N channel MOSFET</text>
<text x="100.2" y="68.7">U1</text>
<text x="73" y="84.9">R4</text>
<text x="25.9" y="131">LED.3MM.TH.BLUE_RJ</text>
<text x="25.9" y="127.8">LED1</text>
<text x="82.3" y="131">LED.3MM.TH.BLUE_RJ</text>
<text x="82.3" y="127.8">LED8</text>
<text x="142.3" y="131">LED.3MM.TH.BLUE_RJ</text>
<text x="142.3" y="127.8">LED15</text>
<text x="200.5" y="131">LED.3MM.TH.BLUE_RJ</text>
<text x="200.5" y="127.8">LED22</text>
<text x="256.9" y="131">LED.3MM.TH.BLUE_RJ</text>
<text x="256.9" y="127.8">LED29</text>
<text x="313.4" y="131">LED.3MM.TH.BLUE_RJ</text>
<text x="313.4" y="127.8">LED35</text>
<text x="364.5" y="131">LED.3MM.TH.BLUE_RJ</text>
<text x="364.5" y="127.8">LED41</text>
<text x="25.9" y="147.2">LED2</text>
<text x="82.3" y="147.2">LED9</text>
<text x="142.3" y="147.2">LED16</text>
<text x="202.3" y="147.2">LED23</text>
<text x="256.9" y="147.2">LED30</text>
<text x="313.4" y="147.2">LED36</text>
<text x="366.3" y="147.2">LED42</text>
<text x="25.9" y="150.4">LED.3MM.TH.BLUE_RJ</text>
<text x="82.3" y="150.4">LED.3MM.TH.BLUE_RJ</text>
<text x="142.3" y="150.4">LED.3MM.TH.BLUE_RJ</text>
<text x="202.3" y="150.4">LED.3MM.TH.BLUE_RJ</text>
<text x="256.9" y="150.4">LED.3MM.TH.BLUE_RJ</text>
<text x="313.4" y="150.4">LED.3MM.TH.BLUE_RJ</text>
<text x="366.3" y="150.4">LED.3MM.TH.BLUE_RJ</text>
<text x="25.9" y="171.6">LED.3MM.TH.BLUE_RJ</text>
<text x="25.9" y="168.4">LED3</text>
<text x="82.3" y="171.6">LED.3MM.TH.BLUE_RJ</text>
<text x="82.3" y="168.4">LED10</text>
<text x="140.5" y="171.6">LED.3MM.TH.BLUE_RJ</text>
<text x="140.5" y="168.4">LED17</text>
<text x="200.5" y="171.6">LED.3MM.TH.BLUE_RJ</text>
<text x="200.5" y="168.4">LED24</text>
<text x="256.9" y="171.6">LED.3MM.TH.BLUE_RJ</text>
<text x="256.9" y="168.4">LED31</text>
<text x="313.4" y="171.6">LED.3MM.TH.BLUE_RJ</text>
<text x="313.4" y="168.4">LED37</text>
<text x="364.5" y="171.6">LED.3MM.TH.BLUE_RJ</text>
<text x="364.5" y="168.4">LED43</text>
<text x="25.9" y="189.5">LED4</text>
<text x="82.3" y="189.5">LED11</text>
<text x="144" y="189.5">LED18</text>
<text x="198.7" y="189.5">LED25</text>
<text x="256.9" y="191.3">LED32</text>
<text x="313.4" y="191.3">LED38</text>
<text x="366.3" y="191.3">LED44</text>
<text x="25.9" y="192.8">LED.3MM.TH.BLUE_RJ</text>
<text x="82.3" y="192.8">LED.3MM.TH.BLUE_RJ</text>
<text x="144" y="192.8">LED.3MM.TH.BLUE_RJ</text>
<text x="198.7" y="192.8">LED.3MM.TH.BLUE_RJ</text>
<text x="256.9" y="194.5">LED.3MM.TH.BLUE_RJ</text>
<text x="313.4" y="194.5">LED.3MM.TH.BLUE_RJ</text>
<text x="366.3" y="194.5">LED.3MM.TH.BLUE_RJ</text>
<text x="25.9" y="207.2">LED5</text>
<text x="82.3" y="207.2">LED12</text>
<text x="142.3" y="207.2">LED19</text>
<text x="200.5" y="207.2">LED26</text>
<text x="25.9" y="210.4">LED.3MM.TH.BLUE_RJ</text>
<text x="82.3" y="210.4">LED.3MM.TH.BLUE_RJ</text>
<text x="142.3" y="210.4">LED.3MM.TH.BLUE_RJ</text>
<text x="200.5" y="210.4">LED.3MM.TH.BLUE_RJ</text>
<text x="256.9" y="213.9">LED.3MM.TH.BLUE_RJ</text>
<text x="256.9" y="210.7">LED33</text>
<text x="313.4" y="213.9">LED.3MM.TH.BLUE_RJ</text>
<text x="313.4" y="210.7">LED39</text>
<text x="366.3" y="213.9">LED.3MM.TH.BLUE_RJ</text>
<text x="366.3" y="210.7">LED45</text>
<text x="25.9" y="226.6">LED6</text>
<text x="80.5" y="226.6">LED13</text>
<text x="142.3" y="226.6">LED20</text>
<text x="202.3" y="226.6">LED27</text>
<text x="25.9" y="229.8">LED.3MM.TH.BLUE_RJ</text>
<text x="80.5" y="229.8">LED.3MM.TH.BLUE_RJ</text>
<text x="142.3" y="229.8">LED.3MM.TH.BLUE_RJ</text>
<text x="202.3" y="229.8">LED.3MM.TH.BLUE_RJ</text>
<text x="256.9" y="233.3">LED.3MM.TH.BLUE_RJ</text>
<text x="256.9" y="230.1">LED34</text>
<text x="315.1" y="233.3">LED.3MM.TH.BLUE_RJ</text>
<text x="315.1" y="230.1">LED40</text>
<text x="25.9" y="246">LED7</text>
<text x="82.3" y="246">LED14</text>
<text x="25.9" y="249.2">LED.3MM.TH.BLUE_RJ</text>
<text x="82.3" y="249.2">LED.3MM.TH.BLUE_RJ</text>
<text x="140.5" y="251">LED.3MM.TH.BLUE_RJ</text>
<text x="140.5" y="247.7">LED21</text>
<text x="205.8" y="251">LED.3MM.TH.BLUE_RJ</text>
<text x="205.8" y="247.7">LED28</text>
</g>
<g font-size="3.2" fill="#00f">
<text x="98.4" y="51.6" transform="rotate(-90 98.4 51.6)">2</text>
<text x="96.3" y="56.6" transform="rotate(-90 96.3 56.6)">D</text>
<text x="80.9" y="67.2">1</text>
<text x="85.4" y="68.6">G</text>
<text x="96.3" y="80.9" transform="rotate(-90 96.3 80.9)">S</text>
<text x="74.1" y="88.7">9.1k-10kohm</text>
<text x="98.4" y="85.4" transform="rotate(-90 98.4 85.4)">3</text>
</g>
</svg>
